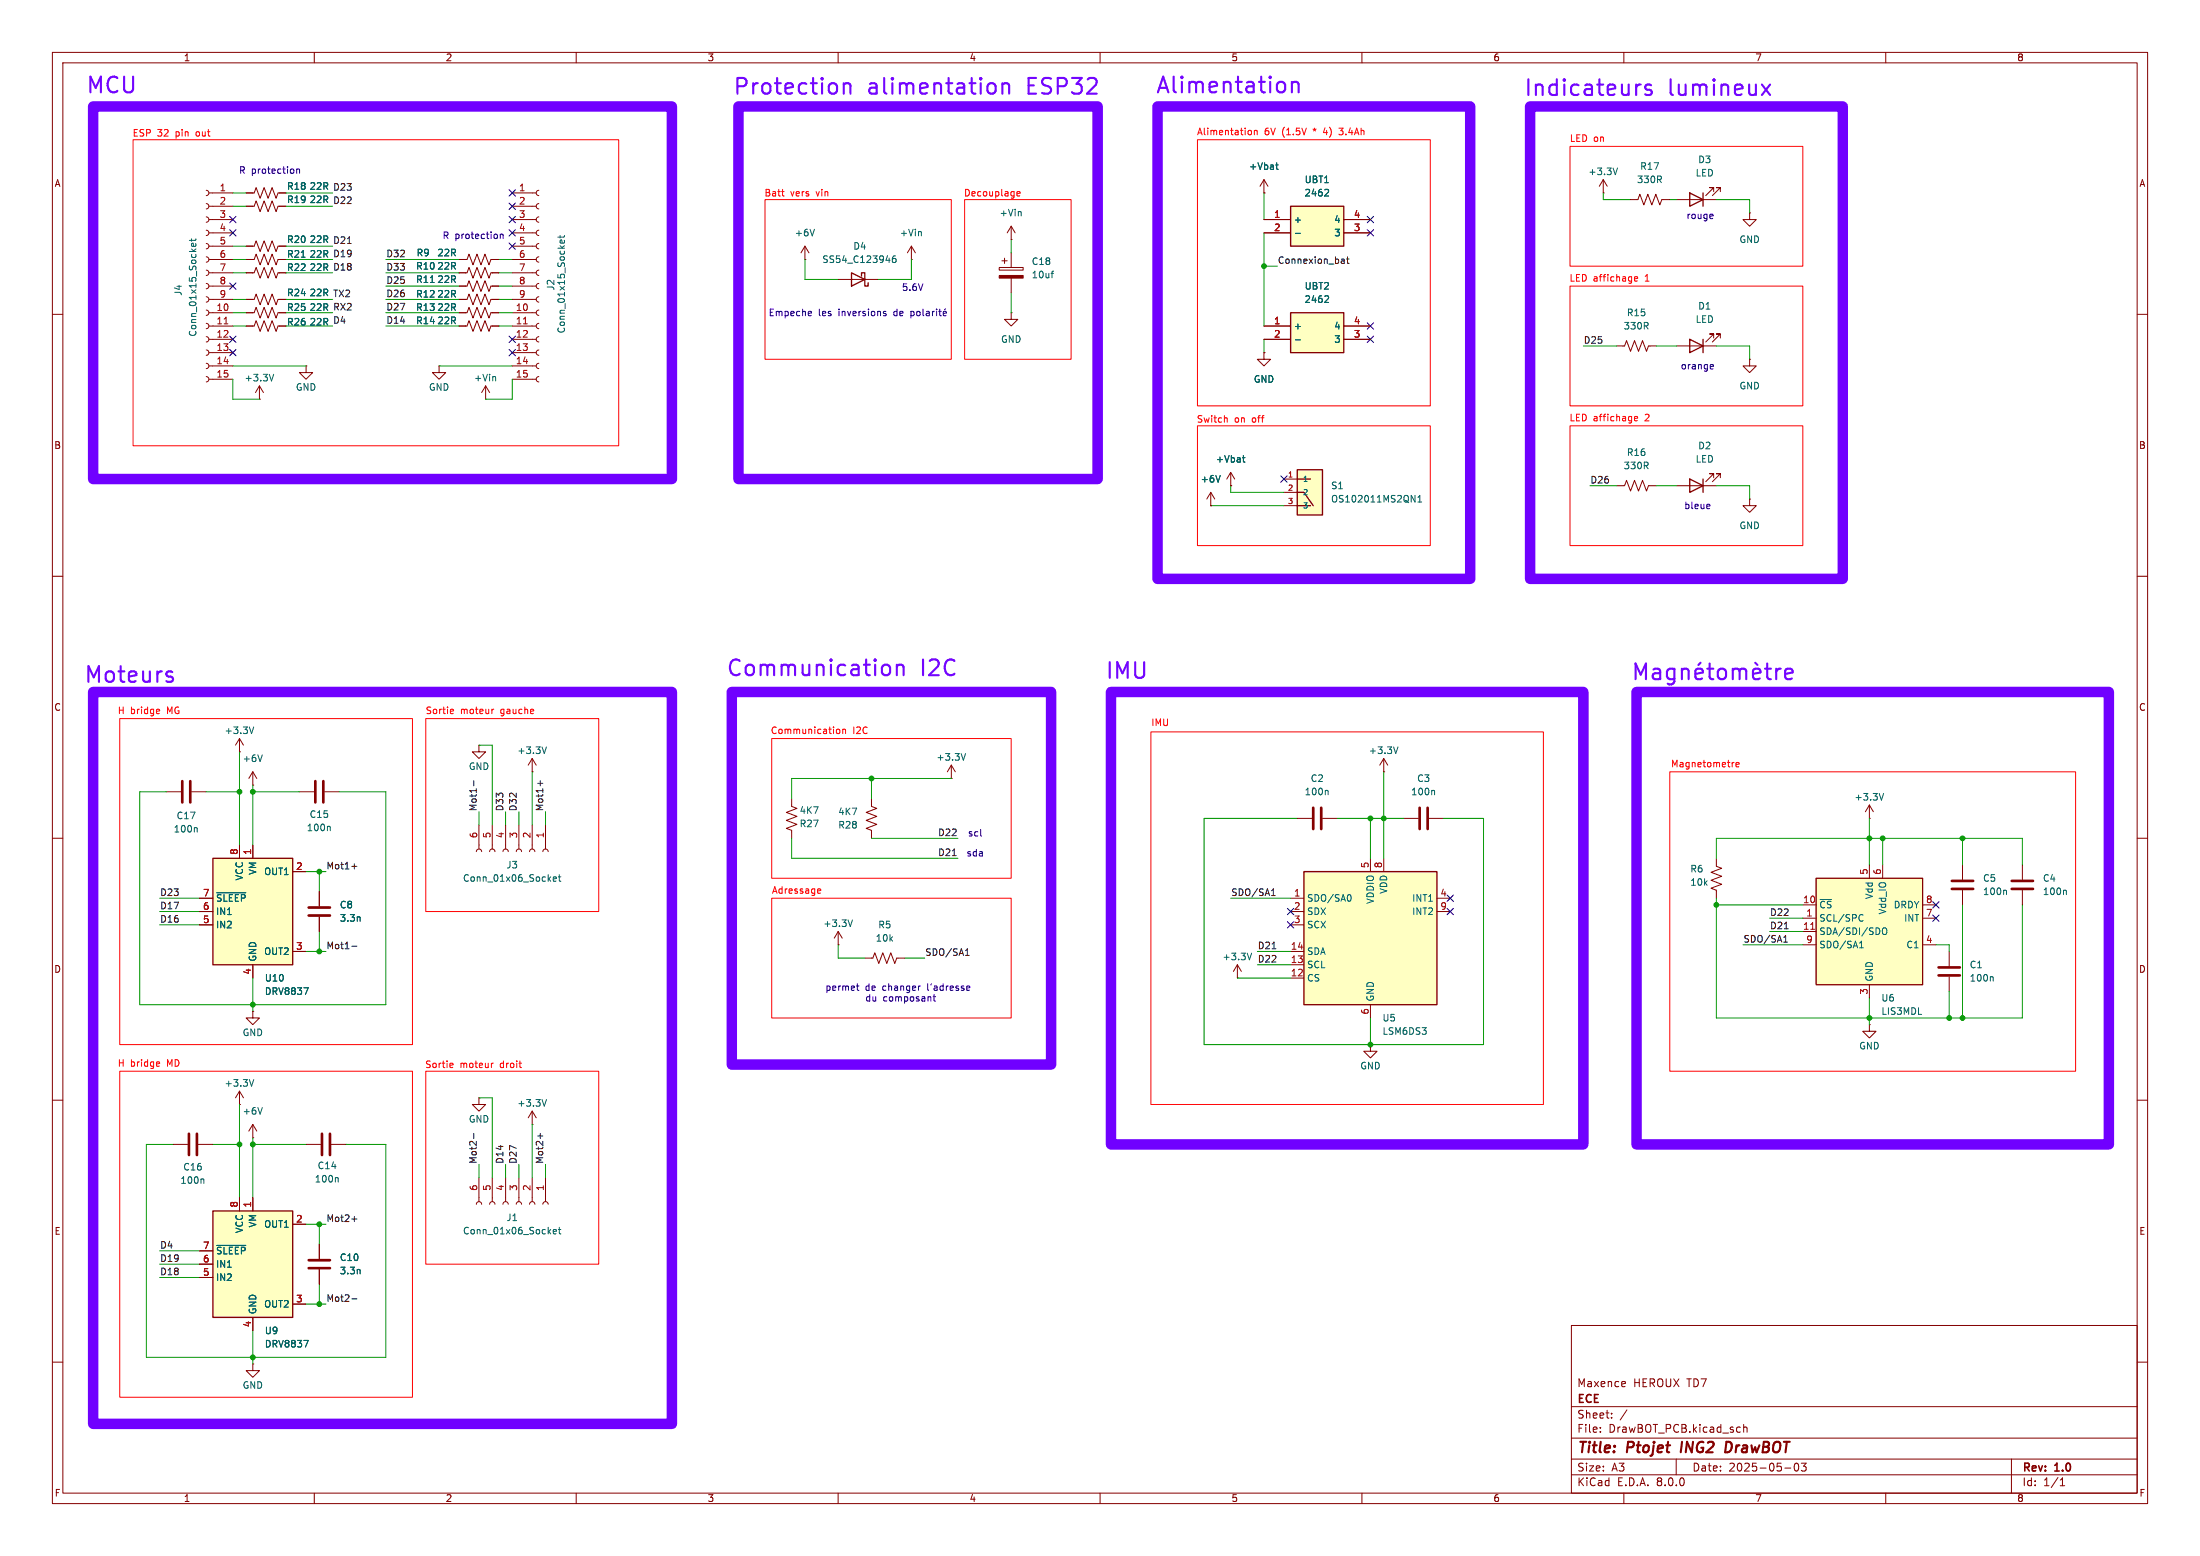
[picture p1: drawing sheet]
<svg xmlns="http://www.w3.org/2000/svg" width="420mm" height="297mm" viewBox="0 0 420 297" stroke-linecap="round" stroke-linejoin="round" font-family="sans-serif">
<g fill="none" stroke="#840000" stroke-width=".19">
<path d="M10 10h400v277h-400zM12 12h396v273h-396zM60 10v2M110 10v2M160 10v2M210 10v2M260 10v2M310 10v2M360 10v2M10 60h2M87.6 52.1h1.6l.3-1 .8 2 .8-2 .7 2 .8-2 .7 2 .4-1h1.5M334 40.6v1.3h1.3l-1.3 1.3-1.3-1.3h1.3"/>
<path d="M334 40.6h.1M408 60h2M308.6 66h1.5l.4-1 .8 2.1 .7-2.1 .8 2.1 .8-2.1 .7 2.1 .4-1.1h1.5M320 92.7h7.7M327.2 91.2v-.8h-.8h.8l-1.6 1.5M328.4 91.2v-.8h-.7h.7l-1.5 1.5M334 95.3v1.2h1.3l-1.3 1.3-1.3-1.3h1.3M334 95.3h.1M10 110h2M408 110h2M10 160h2M31.7 151.1h2.8"/>
<path d="M36.6 151.1h2.8M101.6 147.3h.1M101.6 144.8l.8 1.3M101.6 144.8v2.5M101.6 144.8l-.8 1.3M151.1 152.4v1.5l1 .4-2 .8 2 .7-2 .8 2 .8-2 .7 1 .4v1.5M166.4 152.4v1.5l1 .4-2 .8 2 .7-2 .8 2 .8-2 .7 1 .4v1.5M247.6 156.2h2.8M252.5 156.2h2.8M268 156.2h2.8M272.8 156.2h2.8M408 160h2"/>
<path d="M261.6 199.4v1.3h1.3l-1.3 1.2-1.3-1.2h1.3M261.6 199.4h.1M10 210h2M408 210h2M10 260h2M300 253h108v32h-108zM408 260h2M300 278.5h108M300 274.5h108M300 268.5h108M305.5 273.2v.2M305.5 272.5v.1"/>
<path d="M307.7 270.5v.2M307.7 269.8v.1M310.1 263.7l.2 .3-.7 .2M310.2 264.6l-.1 .1M310.6 269.1l-1.3 1.9M320 278.5v3M332.1 272.4l.1 .1M332.2 273.3l-.1 .1M332.9 271.9v1.5M332.9 272.5l.2-.1 .3 .1 .1 .9M342.7 279.4l.2-.1a.8 .8 0 0 1 .5 .7 .8 .8 0 0 1-.5 .8 1 1 0 0 1-.2-1.4zM343.9 279.3h.9l-.5 .6 .4 .1v.6l-.2 .2-.6-.2"/>
<path d="M384 278.5v6.5M60 285v2M110 285v2M160 285v2M210 285v2M260 285v2M300 281.5h108M310 285v2M340.7 280.2h1.2M360 285v2M393.3 283.6h.9M393.3 282.5l.4-.4v1.5"/>
</g>
<path d="M321.1 275.2l-.2 2M330.3 275.3l-.7-.1-.3 2h.5l.5-.3" fill="none" stroke="#840000" stroke-width=".4"/>
<path d="M34.8 149.1v4.1M36.3 149.1v4.1M250.7 154.2v4M252.2 154.2v4M271 154.2v4M272.5 154.2v4" fill="none" stroke="#840000" stroke-width=".51"/>
<path d="M37.5 158l.1 .2v.6M104.3 142.6l-.4 1.2M253.4 150.9l.1 .1v.7M273.7 150.9l.2 .1v.7" fill="none" stroke="#006464" stroke-width=".19"/>
<path d="M322.6 91.4l2.5 1.3-2.5 1.3zM325.1 91.4v2.6" fill="none" stroke="#840000" stroke-width=".25"/>
<path d="M248.9 166.4h25.4v25.4h-25.4z" fill="#ffffc2"/>
<path d="M248.9 166.4h25.4v25.4h-25.4z" fill="none" stroke="#840000" stroke-width=".25"/>
<g fill="none" stroke="#840000" stroke-width=".19">
<path d="M87.6 49.5h1.6l.3-1 .8 2 .8-2 .7 2 .8-2 .7 2 .4-1h1.5M57.1 151.1h2.8M62 151.1h2.8M246.4 171.5h2.5M246.4 174h2.5M246.4 176.5h2.5M261.6 163.8v2.6M264.2 163.8v2.6M274.3 171.5h2.6M274.3 174h2.6M246.4 186.7h2.5M246.4 184.2h2.5"/>
<path d="M246.4 181.6h2.5M261.6 191.8v2.5M48.3 260.3v1.3h1.2l-1.2 1.3-1.3-1.3h1.3M48.3 260.3h.1"/>
</g>
<path d="M62.9 157.7l.1 .2v.7M257.6 170.8a.79 .79 0 0 1 0 1.2" fill="none" stroke="#006464" stroke-width=".19"/>
<path d="M60.2 149.1v4.1M61.7 149.1v4.1" fill="none" stroke="#840000" stroke-width=".51"/>
<path d="M40.6 163.8h15.3v20.4h-15.3z" fill="#ffffc2"/>
<path d="M40.6 163.8h15.3v20.4h-15.3z" fill="none" stroke="#840000" stroke-width=".25"/>
<g fill="none" stroke="#840000" stroke-width=".19">
<path d="M264.2 147.3h.1M264.2 144.8l.7 1.3M264.2 144.8v2.5M264.2 144.8l-.8 1.3M38.1 176.5h2.5M38.1 174h2.5M38.1 171.5h2.5M45.7 161.3v2.5M48.3 161.3v2.5M55.9 166.4h2.5M48.3 184.2v2.5M55.9 181.6h2.5"/>
<path d="M236.2 186.7h.1M236.2 184.2l.8 1.2M236.2 184.2v2.5M236.2 184.2l-.7 1.2"/>
</g>
<path d="M266.9 142.6l-.4 1.2M41.4 170.4h5.5M58 188.5h.9l-.6 1.3M238.9 181.9l-.4 1.3" fill="none" stroke="#006464" stroke-width=".19"/>
<path d="M247.6 89.7h4.9v8.6h-4.9z" fill="#ffffc2"/>
<path d="M322.6 36.8l2.5 1.3-2.5 1.3zM325.1 36.8v2.6M247.6 89.7h4.9v8.6h-4.9zM247.6 96.5h2.6M247.6 94h1.3l1.8 2.5M247.6 91.4h2.6" fill="none" stroke="#840000" stroke-width=".25"/>
<g fill="none" stroke="#840000" stroke-width=".19">
<path d="M306.1 36.8h.1M306.1 34.3l.7 1.3M306.1 34.3v2.5M306.1 34.3l-.8 1.3M311.1 38.1h1.6l.4-1 .7 2 .8-2 .7 2 .8-2 .8 2 .3-1h1.6M320 38.1h7.7M327.2 36.6v-.8h-.8h.8l-1.6 1.5M328.4 36.6v-.8h-.7h.7l-1.5 1.5M47 59.7h1.5l.4-1 .8 2 .7-2 .8 2 .7-2 .8 2 .4-1h1.5M47 57.2h1.5l.4-1.1 .8 2.1 .7-2.1 .8 2.1 .7-2.1 .8 2.1 .4-1h1.5M47 52.1h1.5l.4-1 .8 2 .7-2 .8 2 .7-2 .8 2 .4-1h1.5M47 47h1.5l.4-1 .8 2 .7-2 .8 2 .7-2 .8 2 .4-1h1.5"/>
<path d="M47 49.5h1.5l.4-1 .8 2 .7-2 .8 2 .7-2 .8 2 .4-1h1.5M87.6 54.6h1.6l.3-1 .8 2 .8-2 .7 2 .8-2 .7 2 .4-1h1.5M47 62.2h1.5l.4-1 .8 2 .7-2 .8 2 .7-2 .8 2 .4-1h1.5M49.5 76.2h.1M49.5 73.7l.8 1.2M49.5 73.7v2.5M49.5 73.7l-.7 1.2M58.4 69.9v1.2h1.3l-1.3 1.3-1.3-1.3h1.3M58.4 69.9h.1M245.1 91.4h2.5M245.1 94h2.5M245.1 96.5h2.5"/>
<path d="M181.6 148.6h.1M181.6 146.1l.8 1.2M181.6 146.1v2.5M181.6 146.1l-.8 1.2M160 177.8l.8 1.3M160 177.8v2.5M160 177.8l-.7 1.3M160 180.3h.1M165.1 182.9h1.5l.4-1 .8 2 .7-2 .8 2 .8-2 .7 2 .4-1h1.5"/>
</g>
<path d="M308.8 32.1l-.4 1.2M57.5 49.1h.7M82.2 53.9h.7M52.3 71.4l-.5 1.3M269.4 94.6l.7 1.2v-1.2M270.7 95.8h.7M270.7 94.9l.3-.3v1.2M184.3 143.8l-.4 1.3M162.7 175.6l-.4 1.3" fill="none" stroke="#006464" stroke-width=".19"/>
<path d="M246.4 59.7h10.1v7.6h-10.1z" fill="#ffffc2"/>
<path d="M246.4 59.7h10.1v7.6h-10.1z" fill="none" stroke="#840000" stroke-width=".25"/>
<g fill="none" stroke="#840000" stroke-width=".19">
<path d="M39.4 38.9l.3 .1 .2 .4-.2 .3-.3 .2M39.4 36.3l.3 .2 .2 .3-.2 .4-.3 .1M39.9 39.4h4.5M39.9 36.8h4.5M47 39.4h1.5l.4-1 .8 2 .7-2 .8 2 .7-2 .8 2 .4-1h1.5M47 36.8h1.5l.4-1 .8 2 .7-2 .8 2 .7-2 .8 2 .4-1h1.5M97.8 39.4h4.6M97.8 36.8h4.6M102.9 38.9l-.4 .1-.1 .4 .1 .3 .4 .2M102.9 36.3l-.4 .2-.1 .3 .1 .4 .4 .1M39.4 59.2l.3 .1 .2 .4-.2 .3-.3 .2M39.4 56.6l.3 .2 .2 .4-.2 .3-.3 .2"/>
<path d="M39.4 54.1l.3 .2 .2 .3-.2 .4-.3 .1M39.4 51.6l.3 .1 .2 .4-.2 .3-.3 .2M39.4 49l.3 .2 .2 .3-.2 .4-.3 .1M39.4 46.5l.3 .1 .2 .4-.2 .3-.3 .2M39.4 43.9l.3 .2 .2 .4-.2 .3-.3 .2M39.4 41.4l.3 .2 .2 .3-.2 .4-.3 .1M39.9 59.7h4.5M39.9 57.2h4.5M39.9 54.6h4.5M39.9 52.1h4.5M39.9 49.5h4.5M39.9 47h4.5"/>
<path d="M39.9 44.5h4.5M39.9 41.9h4.5M87.6 59.7h1.6l.3-1 .8 2 .8-2 .7 2 .8-2 .7 2 .4-1h1.5M87.6 57.2h1.6l.3-1.1 .8 2.1 .8-2.1 .7 2.1 .8-2.1 .7 2.1 .4-1h1.5M97.8 59.7h4.6M97.8 57.2h4.6M97.8 54.6h4.6M97.8 52.1h4.6M97.8 49.5h4.6M97.8 47h4.6M97.8 44.5h4.6M97.8 41.9h4.6"/>
<path d="M102.9 59.2l-.4 .1-.1 .4 .1 .3 .4 .2M102.9 56.6l-.4 .2-.1 .4 .1 .3 .4 .2M102.9 54.1l-.4 .2-.1 .3 .1 .4 .4 .1M102.9 51.6l-.4 .1-.1 .4 .1 .3 .4 .2M102.9 49l-.4 .2-.1 .3 .1 .4 .4 .1M102.9 46.5l-.4 .1-.1 .4 .1 .3 .4 .2M102.9 43.9l-.4 .2-.1 .4 .1 .3 .4 .2M102.9 41.4l-.4 .2-.1 .3 .1 .4 .4 .1M190.8 51.1h4.5v.5h-4.5zM191.3 49.8h1M191.8 49.3v1M193 59.7v1.3h1.3l-1.3 1.2-1.2-1.2h1.2"/>
<path d="M193 59.7h.1M193 48.3v2.8M193 53.1v2.8M39.4 71.9l.3 .1 .2 .4-.2 .3-.3 .2M39.4 69.3l.3 .2 .2 .4-.2 .3-.3 .2M39.4 66.8l.3 .2 .2 .3-.2 .4-.3 .1M39.4 64.3l.3 .1 .2 .4-.2 .3-.3 .2M39.4 61.7l.3 .2 .2 .3-.2 .4-.3 .1M39.9 62.2h4.5M39.9 64.8h4.5M39.9 72.4h4.5M39.9 69.9h4.5"/>
<path d="M39.9 67.3h4.5M83.8 69.9v1.2h1.3l-1.3 1.3-1.3-1.3h1.3M83.8 69.9h.1M87.6 62.2h1.6l.3-1 .8 2 .8-2 .7 2 .8-2 .7 2 .4-1h1.5M92.7 76.2h.1M92.7 73.7l-.8 1.2M92.7 73.7v2.5M92.7 73.7l.8 1.2M97.8 62.2h4.6M97.8 64.8h4.6M97.8 72.4h4.6M97.8 69.9h4.6"/>
<path d="M97.8 67.3h4.6M102.9 71.9l-.4 .1-.1 .4 .1 .3 .4 .2M102.9 69.3l-.4 .2-.1 .4 .1 .3 .4 .2M102.9 66.8l-.4 .2-.1 .3 .1 .4 .4 .1M102.9 64.3l-.4 .1-.1 .4 .1 .3 .4 .2M102.9 61.7l-.4 .2-.1 .3 .1 .4 .4 .1M241.3 67.3v1.3h1.3l-1.3 1.3-1.3-1.3h1.3M241.3 67.3h.1M241.3 62.2h5.1M241.3 64.8h5.1M256.5 62.2h5.1M256.5 64.8h5.1"/>
<path d="M231.1 96.5h.1M231.1 94l-.7 1.3M231.1 94v2.5M231.1 94l.8 1.3M33 218.4h2.8M37.8 218.4h2.8M45.7 210.8h.1M45.7 208.3l.8 1.3M45.7 208.3v2.5M45.7 208.3l-.7 1.3M48.3 217.2h.1M48.3 214.6l-.8 1.3"/>
<path d="M48.3 214.6v2.6M48.3 214.6l.7 1.3M58.4 218.4h2.8M63.2 218.4h2.8M61 237.5v2.8M61 242.3v2.8"/>
</g>
<g fill="none" stroke="#006464" stroke-width=".19">
<path d="M36.6 45.6v.5M37.3 46.5l.1 .4-.2 .1h-.6v-.5l.3-.1 .1 .6M37.4 45.6l-.2 .3h-1.1M106.9 45v.4M107.7 45.9l.1 .3-.2 .2-.6-.1v-.4l.2-.1 .1 .6M107.8 45l-.2 .3h-1.1M200.7 52.2h.4M201.1 51.8h-.2M253.4 56.5l.2 .2v.3l-.7 .7h.7M94.4 71.9l.2 .2v.6M247.3 64.9h1M233 90.7l-.5 1.3"/>
<path d="M48.4 206.1l-.4 1.2M50.1 211.4l-.4 1.3M38.7 225l.2 .2v.7M64.4 224.8l.2 .2v.6M68.7 242.4l.1 .7"/>
</g>
<path d="M42.8 61.8h.7M99.9 61.8h.8" fill="none" stroke="#a90000" stroke-width=".19"/>
<path d="M36.1 216.4v4.1M37.6 216.4v4.1M61.5 216.4v4.1M63 216.4v4.1M58.9 242.1h4.1M58.9 240.5h4.1" fill="none" stroke="#840000" stroke-width=".51"/>
<path d="M190.8 52.6h4.5v.5h-4.5z" fill="#840000" stroke="#840000" stroke-width=".19"/>
<path d="M40.6 231.1h15.3v20.4h-15.3z" fill="#ffffc2"/>
<path d="M40.6 231.1h15.3v20.4h-15.3z" fill="none" stroke="#840000" stroke-width=".25"/>
<path d="M38.1 238.8h2.5M45.7 228.6v2.5M48.3 228.6v2.5M55.9 233.7h2.5M38.1 243.8h2.5M38.1 241.3h2.5M48.3 251.5v2.5M55.9 248.9h2.5" fill="none" stroke="#840000" stroke-width=".19"/>
<path d="M41.4 237.7h5.5M58 255.8h.9l-.6 1.3" fill="none" stroke="#006464" stroke-width=".19"/>
<path d="M246.4 39.4h10.1v7.6h-10.1z" fill="#ffffc2"/>
<path d="M246.4 39.4h10.1v7.6h-10.1z" fill="none" stroke="#840000" stroke-width=".25"/>
<g fill="none" stroke="#840000" stroke-width=".19">
<path d="M193 45.7h.1M193 43.2l-.7 1.3M193 43.2v2.5M193 43.2l.8 1.3M241.3 41.9h5.1M241.3 44.5h5.1M256.5 41.9h5.1M256.5 44.5h5.1M45.7 143.5h.1M45.7 141l.8 1.2M45.7 141v2.5M45.7 141l-.7 1.2"/>
<path d="M91.4 157.5v4.6M94 157.5v4.6M96.5 157.5v4.6M99.1 157.5v4.6M101.6 157.5v4.6M104.1 157.5v4.6M356.9 156.2h.1M356.9 153.7l-.8 1.2M356.9 153.7v2.5M356.9 153.7l.7 1.2M90.9 162.6l.2-.4 .3-.1 .4 .1 .1 .4M93.5 162.6l.1-.4 .4-.1 .3 .1 .2 .4"/>
<path d="M96 162.6l.2-.4 .3-.1 .4 .1 .1 .4M98.6 162.6l.1-.4 .4-.1 .3 .1 .2 .4M101.1 162.6l.1-.4 .4-.1 .4 .1 .1 .4M103.6 162.6l.2-.4 .3-.1 .4 .1 .1 .4M327.7 163.8v1.6l1 .3-2.1 .8 2.1 .8-2.1 .7 2.1 .8-2.1 .7 1.1 .4v1.6M374.6 165.1v2.8M374.6 169.9v2.8M386.1 165.1v2.8M386.1 169.9v2.8M48.3 193v1.3h1.2l-1.2 1.3-1.3-1.3h1.3M48.3 193h.1M372.1 181.6v2.8"/>
<path d="M372.1 186.4v2.8M91.4 209.6v1.2h1.3l-1.3 1.3-1.2-1.3h1.2M91.4 209.6h.1"/>
</g>
<path d="M253.4 36.1l.2 .3v.3l-.7 .7h.7M194.8 40.4l.1 .2v.6M247.3 44.5h1M48.4 138.8l-.4 1.2M359.6 151.5l-.4 1.2M105.6 167.8l.6-.1v-.3h-.4l-.2 .2 .1 .6h.5M106.6 167.4h.5M106.8 166.9v1.1l.3 .2M382.9 169.9l.1 .2v.7M394.3 169.9l.2 .2v.7M380.3 186.4l.2 .2v.7" fill="none" stroke="#006464" stroke-width=".19"/>
<path d="M372.6 169.7h4.1M372.6 168.1h4.1M384 169.7h4.1M384 168.1h4.1M370.1 186.2h4M370.1 184.7h4" fill="none" stroke="#840000" stroke-width=".51"/>
<path d="M346.7 167.6h20.3v20.4h-20.3z" fill="#ffffc2"/>
<path d="M162.6 52.1l2.5 1.2-2.5 1.3zM164.5 52.7v-.6h.6v2.5h.6v-.6M322.6 64.8l2.5 1.2-2.5 1.3zM325.1 64.8v2.5M346.7 167.6h20.3v20.4h-20.3z" fill="none" stroke="#840000" stroke-width=".25"/>
<g fill="none" stroke="#840000" stroke-width=".19">
<path d="M47 36.8h1.3M47 39.4h1.3M53.3 36.8h1.3M53.3 39.4h1.3M241.3 36.8h.1M241.3 34.3l-.8 1.3M241.3 34.3v2.5M241.3 34.3l.8 1.3M47 49.5h1.3M47 52.1h1.3M47 57.2h1.3M47 59.7h1.3"/>
<path d="M47 47h1.3M53.3 49.5h1.3M53.3 52.1h1.3M53.3 57.2h1.3M53.3 59.7h1.3M53.3 47h1.3M87.6 54.6h1.3M87.6 49.5h1.3M87.6 52.1h1.3M87.6 57.2h1.3M87.6 59.7h1.3M94 54.6h1.2"/>
<path d="M94 49.5h1.2M94 52.1h1.2M94 57.2h1.2M94 59.7h1.2M153.7 49.5h.1M153.7 47l-.8 1.3M153.7 47v2.5M153.7 47l.7 1.3M160 53.3h7.6M174 49.5h.1M174 47l-.8 1.3M174 47v2.5"/>
<path d="M174 47l.8 1.3M241.3 41.9h5.1M241.3 44.5h5.1M256.5 41.9h5.1M256.5 44.5h5.1M47 62.2h1.3M53.3 62.2h1.3M87.6 62.2h1.3M94 62.2h1.2M241.3 67.3h.1M241.3 62.2h5.1M241.3 64.8h5.1"/>
<path d="M256.5 62.2h5.1M256.5 64.8h5.1M320 66h7.7M327.2 64.5v-.7h-.8h.8l-1.6 1.5M328.4 64.5v-.7h-.7h.7l-1.5 1.5M334 68.6v1.3h1.3l-1.3 1.2-1.3-1.2h1.3M334 68.6h.1M231.1 96.5h.1M234.9 92.7h.1M234.9 90.2l-.7 1.2M234.9 90.2v2.5M234.9 90.2l.8 1.2"/>
<path d="M308.6 92.7h1.5l.4-1 .8 2 .7-2 .8 2 .8-2 .7 2 .4-1h1.5M48.3 149.9h.1M48.3 147.3l-.8 1.3M48.3 147.3v2.6M48.3 147.3l.7 1.3M91.4 142.2v1.3h1.3l-1.3 1.3-1.2-1.3h1.2M91.4 142.2h.1M38.1 176.5h2.5M38.1 174h2.5M38.1 171.5h2.5M45.7 161.3v2.5M48.3 161.3v2.5"/>
<path d="M55.9 166.4h2.5M61 170.2v2.8M61 175v2.8M344.2 175.3h2.5M344.2 172.7h2.5M344.2 177.8h2.5M356.9 165.1v2.5M359.4 165.1v2.5M367 175.3h2.6M367 172.7h2.6M48.3 184.2v2.5M55.9 181.6h2.5"/>
<path d="M344.2 180.3h2.5M356.9 195.6v1.3h1.2l-1.2 1.2-1.3-1.2h1.3M356.9 195.6h.1M356.9 188v2.5M367 180.3h2.6M101.6 214.6h.1M101.6 212.1v2.5M101.6 212.1l.8 1.3M101.6 212.1l-.8 1.3M38.1 238.8h2.5M45.7 228.6v2.5M48.3 228.6v2.5"/>
<path d="M55.9 233.7h2.5M61 237.5v2.8M90.9 229.9l.2-.4 .3-.1 .4 .1 .1 .4M91.4 224.8v4.6M93.5 229.9l.1-.4 .4-.1 .3 .1 .2 .4M94 224.8v4.6M96 229.9l.2-.4 .3-.1 .4 .1 .1 .4M96.5 224.8v4.6M98.6 229.9l.1-.4 .4-.1 .3 .1 .2 .4M99.1 224.8v4.6M101.1 229.9l.1-.4 .4-.1 .4 .1 .1 .4M101.6 224.8v4.6"/>
<path d="M103.6 229.9l.2-.4 .3-.1 .4 .1 .1 .4M104.1 224.8v4.6M38.1 243.8h2.5M38.1 241.3h2.5M48.3 251.5v2.5M55.9 248.9h2.5M61 242.3v2.8"/>
</g>
<g fill="none" stroke="#006464" stroke-width=".19">
<path d="M243.5 31.5h.5M243.7 31.1v1l.3 .2M253.4 36.1l.2 .3v.3l-.7 .7h.7M57.5 49.1h.7M82.2 53.9h.7M155.5 43.8l-.4 1.2M169.1 49.7h.8M171 48.8l-.4 .1a.85 .85 0 0 0 0 1.2l.4-.1 .1-.4-.3-.3-.3 .1-.2 .2M175.7 44.2l.2 .2v.6M247.3 44.5h1M253.4 56.5l.2 .2v.3l-.7 .7h.7M247.3 64.9h1"/>
<path d="M233 90.7l-.5 1.3M237.2 87.4h.5M237.4 86.9v1.1l.3 .2M50.1 144.1l-.4 1.3M41.4 170.4h5.5M68.7 175.1l.1 .7M355.1 180l.3-.4v1.3M355.3 174.6l.4 .1M355.7 175.7l-.4 .1M359.4 177.3l.3-.2a.43 .43 0 0 1 .5 .4v.5a.42 .42 0 0 1-.4 .4 .42 .42 0 0 1-.4-.4zM58 188.5h.9l-.6 1.3M355 180.9h.7"/>
<path d="M104.3 209.9l-.4 1.2M41.4 237.7h5.5M105.6 235.1l.6-.1v-.3h-.4l-.2 .2 .1 .6h.5M106.6 234.7h.5M106.8 234.3v1l.3 .2M58 255.8h.9l-.6 1.3M68.7 242.4l.1 .7"/>
</g>
<path d="M345.7 177.4h.7" fill="none" stroke="#a90000" stroke-width=".19"/>
<path d="M58.9 174.8h4.1M58.9 173.2h4.1" fill="none" stroke="#840000" stroke-width=".51"/>
<g fill="none" stroke="#0f0f0f" stroke-width=".19">
<path d="M66.3 46.5h.7M256.2 49.4l.4 .1v.8M256.6 50.2l-.4 .1M256.6 49.7l-.4 .1M257.1 49.4h.4M257.2 49v1.1l.3 .2M90.4 149v1M103.1 149v1M67.2 165.4h.9M181.8 163.3h.7M242.7 170.9h.8M242.9 170l.2-.3v1.2"/>
<path d="M340.5 179.8h.7M340.6 177.3h.8M340.6 178.9l.3-.3v1.2M67.2 180.6h.9M184.3 182.4h.7M184.4 181.4l.3-.3v1.3M242.9 181.1h.7M90.4 216.3v1M103.1 216.3v1M67.2 232.7h.9M67.2 247.9h.9"/>
</g>
<g fill="none" stroke="#0000c2" stroke-width=".19">
<path d="M56.6 32.2v.9M56.6 32.4l.2-.2 .3 .1 .1 .8M95.5 44.7v.8M95.5 44.8l.2-.1 .3 .1v.7M154.5 59.4l.3 .1 .1 .2-.6 .2M168.6 59.7l.6 .3-.2 .3-.4-.1M169.1 59.5l-.3-.1-.2 .2M173.9 59.5l.4-.1 .2 .3-.1 .5h-.5M173.9 59.4v1.3M175 59.5l.2-.1 .4 .1 .1 .5-.2 .2-.3 .1-.2-.1zM176.2 59v1.1l.2 .2M176.9 59.5h.4l.1 .8"/>
<path d="M177.4 59.7l-.4 .1-.2 .2 .2 .3 .4-.1M178 59.4v.9M178.4 59.4l-.4 .3M178.8 59v.1M178.8 59.4v.9M179.2 59.4h.5M179.4 59v1.1l.3 .2M180.1 59.9l.6-.2-.1-.2-.4-.1-.1 .2v.6h.5M180.5 58.9l-.2 .2M326.8 40.9l.2 .3-.6 .1M327 41.7h-.2M154.8 60.2l-.3 .1"/>
<path d="M326.7 69.6h.3l.1 .3-.6 .1M327 70.4h-.3M326.3 96.3l.1 .3-.6 .1M326.4 97l-.1 .1M187.3 159.5l.1 .1M163.5 188.2h.5M163.7 187.8v1.1l.3 .1M175.7 188.2l-.2 .1M178.1 190.2h.5M178.3 189.8v1.1l.3 .2M184.7 188.2l.4 .1v.2l-.6 .1M185.1 189h-.4"/>
</g>
<g fill="none" stroke="#7305ff" stroke-width=".4">
<path d="M161.5 15.9h.4l.3 .1 .2 .3v1.6M191.4 16.2a.74 .74 0 0 1 1.2 .1v1.6M246.8 15.8l.3-.2 .7 .2 .1 .3v1.5M314.2 17l1 .3 .1 .3-.1 .4-.9 .1M314.2 16.3l.3-.2 .7 .2M171.2 127.2a.75 .75 0 0 1 1.3 .1v1.6M312.2 129.6v-3l1 2.2 1-2.2v3M315.7 127.8l.2-.2 .9 .2 .1 .3v1.5M316.9 128.4l-.2 .1h-.8a.59 .59 0 0 0-.4 .6 .59 .59 0 0 0 .4 .5h.8l.2-.1M319.7 127.8l-.9-.2-.3 .2-.3 .4v.9l.3 .4 .3 .1 .9-.1M319.7 127.6v2.5a.81 .81 0 0 1-1.3 .4M321.1 127.9a.74 .74 0 0 1 1.3 .2v1.5"/>
<path d="M321.1 127.6v2M323.7 128.6l1.4-.2-.2-.6-.8-.2-.3 .2-.1 .3v1.1l.1 .3 .3 .1 .8-.1M324.7 126.5l-.5 .4M325.9 127.6h1.2M326.4 126.6v2.6l.1 .3 .6 .1M328.2 127.8a.81 .81 0 0 1 1.3 .4v.9a.81 .81 0 0 1-.8 .6 .81 .81 0 0 1-.8-.6v-.9zM330.8 127.9a.74 .74 0 0 1 1.3 .2M330.8 127.6v2M332.1 128.1l.1-.3 .3-.2 .7 .2 .2 .3v1.5M332.1 128.1v1.5M334.7 128.6l1.4-.2-.2-.6-.8-.2-.3 .2-.1 .3v1.1l.1 .3 .3 .1 .8-.1M335.1 126.5l.4 .4"/>
<path d="M336.9 127.6h1.2M337.4 126.6v2.6l.1 .3 .6 .1M339.1 127.6v2M339.9 127.6a.77 .77 0 0 0-.8 .6M340.8 128.6l1.4-.2-.1-.6-.9-.2-.3 .2-.1 .3v1.1l.1 .3 .3 .1 .9-.1"/>
</g>
<g fill="none" stroke="#ff0204" stroke-width=".19">
<path d="M25.4 26.7h92.7v58.4h-92.7zM146 38.1h35.6v30.5h-35.6zM149.2 36.6h.5M149.5 37.4h.2M184.1 38.1h20.4v30.5h-20.4zM194.1 37l.6-.1v-.3h-.4l-.2 .1 .1 .7h.5M228.6 26.7h44.4v50.8h-44.4zM238.5 24.9h.3l.1 .2v.5l-.4 .1M239.5 25l.1-.1h.3l.1 .8M239.5 24.9v.8M255.6 24.5h.8M255.6 25.6l.2 .1"/>
<path d="M299.7 27.9h44.5v22.9h-44.5zM299.7 54.6h44.5v22.9h-44.5zM312 53.2l.6-.1v-.2l-.4-.1-.2 .2 .1 .6h.5M233.9 79.7l.4 .2v.7M312 79.9l.6-.1v-.3h-.4l-.2 .2 .1 .6h.5M228.6 81.3h44.4v22.8h-44.4zM299.7 81.3h44.5v22.8h-44.5zM22.9 137.2h55.8v62.2h-55.8zM30.3 135.4l.2 .3-.6 .1M30.4 136.2h-.1M81.3 137.2h33v36.8h-33zM86.2 135.4h.3l.1 .3-.6 .1"/>
<path d="M86.5 136.2h-.3M94.3 135.4l-.3 .1M159.8 139.2h.3l.2 .2v.5l-.2 .1h-.3M160.9 139.3l.2-.1h.3v.8M160.9 139.2v.8M219.7 139.7h74.9v71.1h-74.9zM147.3 141h45.7v26.6h-45.7zM318.8 147.3h77.4v57.2h-77.4zM331 145.5l-.2 .1M331.4 146l.6-.2-.1-.2-.3-.1-.2 .2 .1 .6h.4M147.3 171.5h45.7v22.8h-45.7zM156.3 169.7h.3l.1 .3-.6 .1"/>
<path d="M156.6 170.4l-.3 .1M22.9 204.5h55.8v62.2h-55.8zM30.3 202.7l.2 .3-.6 .1M30.4 203.5h-.1M81.3 204.5h33v36.8h-33zM86.1 202.9l.3 .1 .1 .2-.6 .2M86.4 203.7l-.3 .1M94.2 202.9l-.3 .2"/>
</g>
<path d="M17.8 20.3h110.5v71.1h-110.5zM141 20.3h68.5v71.1h-68.5zM221 20.3h59.7v90.2h-59.7zM292.1 20.3h59.7v90.2h-59.7zM17.8 132.1h110.5v139.7h-110.5zM139.7 132.1h61v71.1h-61zM212.1 132.1h90.2v86.3h-90.2zM312.4 132.1h90.2v86.3h-90.2z" fill="none" stroke="#7000ff" stroke-width="2"/>
<g fill="none" stroke="#009600" stroke-width=".19">
<path d="M44.4 39.4h2.6M44.4 36.8h2.6M54.6 39.4h8.9M54.6 36.8h8.9M241.3 36.8v5.1M306.1 36.8v1.3h5M318.8 38.1h1.2M327.7 38.1h6.3v2.5M44.4 52.1h2.6M44.4 49.5h2.6M44.4 59.7h2.6M44.4 57.2h2.6"/>
<path d="M44.4 47h2.6M54.6 52.1h8.9M54.6 49.5h8.9M54.6 59.7h8.9M54.6 57.2h8.9M54.6 47h8.9M73.7 52.1h13.9M73.7 49.5h13.9M73.7 59.7h13.9M73.7 54.6h13.9M73.7 57.2h13.9M95.2 52.1h2.6"/>
<path d="M95.2 49.5h2.6M95.2 59.7h2.6M95.2 54.6h2.6M95.2 57.2h2.6M153.7 49.5v3.8h6.3M174 49.5v3.8h-6.4M193 45.7v2.6M193 55.9v3.8M241.3 44.5v17.7M241.3 50.8h2.5M44.4 72.4v3.8h5.1M44.4 69.9h14"/>
<path d="M44.4 62.2h2.6M54.6 62.2h8.9M73.7 62.2h13.9M83.8 69.9h14M95.2 62.2h2.6M97.8 72.4v3.8h-5.1M241.3 64.8v2.5M302.3 66h6.3M316.2 66h3.8M327.7 66h6.3v2.6M231.1 96.5h14M234.9 92.7v1.3h10.2"/>
<path d="M303.5 92.7h5.1M316.2 92.7h3.8M327.7 92.7h6.3v2.6M31.7 151.1h-5v40.7h47v-40.7h-8.9M39.4 151.1h6.3M45.7 143.5v17.8M48.3 149.9v11.4M48.3 151.1h8.8M91.4 154.9v2.6M91.4 142.2h2.6v15.3M96.5 154.9v2.6M99.1 154.9v2.6"/>
<path d="M101.6 147.3v10.2M104.1 154.9v2.6M166.4 148.6v3.8M181.6 148.6h-30.5v3.8M247.6 156.2h-17.7v43.2h53.3v-43.2h-7.6M255.3 156.2h12.7M261.6 156.2v7.6M264.2 147.3v16.5M356.9 156.2v8.9M30.5 176.5h7.6M30.5 174h7.6M30.5 171.5h7.6"/>
<path d="M58.4 166.4h3.8M61 166.4v3.8M61 177.8v3.8M151.1 160v3.8h31.8M166.4 160h16.5M234.9 171.5h11.5M327.7 163.8v-3.8h58.4v5.1M327.7 171.5v22.8h58.4v-21.6M327.7 172.7h16.5M337.8 175.3h6.4M337.8 177.8h6.4M359.4 160v5.1"/>
<path d="M374.6 160v5.1M374.6 172.7v21.6M48.3 186.7v6.3M58.4 181.6h3.8M160 180.3v2.6h5.1M172.7 182.9h3.8M236.2 186.7h10.2M240 181.6h6.4M240 184.2h6.4M261.6 194.3v5.1M332.7 180.3h11.5M356.9 190.5v5.1"/>
<path d="M369.6 180.3h2.5v1.3M372.1 189.2v5.1M33 218.4h-5.1v40.7h45.8v-40.7h-7.7M40.6 218.4h5.1M45.7 210.8v17.8M48.3 218.4h10.1M48.3 217.2v11.4M91.4 209.6h2.6v15.2M101.6 214.6v10.2M30.5 238.8h7.6M58.4 233.7h3.8M61 233.7v3.8"/>
<path d="M91.4 222.2v2.6M96.5 222.2v2.6M99.1 222.2v2.6M104.1 222.2v2.6M30.5 241.3h7.6M30.5 243.8h7.6M48.3 254v6.3M58.4 248.9h3.8M61 245.1v3.8"/>
</g>
<g fill="none" stroke="#000084" stroke-width=".19">
<path d="M97.2 38.8l1.2 1.2M97.2 36.2l1.2 1.2M98.4 38.8l-1.2 1.2M98.4 36.2l-1.2 1.2M43.8 43.8l1.3 1.3M43.8 41.3l1.3 1.2M43.8 54l1.3 1.2M45.1 43.8l-1.3 1.3M45.1 41.3l-1.3 1.2M45.1 54l-1.3 1.2M97.2 43.8l1.2 1.3M97.2 41.3l1.2 1.2"/>
<path d="M97.2 46.4l1.2 1.2M98.4 43.8l-1.2 1.3M98.4 41.3l-1.2 1.2M98.4 46.4l-1.2 1.2M261 41.3l1.2 1.2M261 43.8l1.2 1.3M262.2 41.3l-1.2 1.2M262.2 43.8l-1.2 1.3M43.8 66.7l1.3 1.2M43.8 64.2l1.3 1.2M45.1 66.7l-1.3 1.2M45.1 64.2l-1.3 1.2"/>
<path d="M97.2 66.7l1.2 1.2M97.2 64.2l1.2 1.2M98.4 66.7l-1.2 1.2M98.4 64.2l-1.2 1.2M261 64.2l1.2 1.2M261 61.6l1.2 1.2M262.2 64.2l-1.2 1.2M262.2 61.6l-1.2 1.2M244.5 90.8l1.2 1.2M245.7 90.8l-1.2 1.2M245.8 175.9l1.2 1.2M245.8 173.4l1.2 1.2"/>
<path d="M247 175.9l-1.2 1.2M247 173.4l-1.2 1.2M276.3 173.4l1.2 1.2M276.3 170.8l1.2 1.3M277.5 173.4l-1.2 1.2M277.5 170.8l-1.2 1.3M369 172.1l1.2 1.2M369 174.7l1.2 1.2M370.2 172.1l-1.2 1.2M370.2 174.7l-1.2 1.2"/>
</g>
<g fill="#009600" stroke="#009600" stroke-width=".19">
<circle cx="166.4" cy="148.6" r=".46"/>
<circle cx="356.9" cy="160" r=".46"/>
<circle cx="374.6" cy="160" r=".46"/>
<circle cx="359.4" cy="160" r=".46"/>
<circle cx="327.7" cy="172.7" r=".46"/>
<circle cx="374.6" cy="194.3" r=".46"/>
<circle cx="372.1" cy="194.3" r=".46"/>
<circle cx="356.9" cy="194.3" r=".46"/>
<circle cx="264.2" cy="156.2" r=".46"/>
<circle cx="261.6" cy="199.4" r=".46"/>
<circle cx="261.6" cy="156.2" r=".46"/>
<circle cx="241.3" cy="50.8" r=".46"/>
<circle cx="45.7" cy="151.1" r=".46"/>
<circle cx="61" cy="166.4" r=".46"/>
<circle cx="61" cy="181.6" r=".46"/>
<circle cx="48.3" cy="151.1" r=".46"/>
<circle cx="61" cy="248.9" r=".46"/>
<circle cx="61" cy="233.7" r=".46"/>
<circle cx="48.3" cy="191.8" r=".46"/>
<circle cx="45.7" cy="218.4" r=".46"/>
<circle cx="48.3" cy="218.4" r=".46"/>
<circle cx="48.3" cy="259.1" r=".46"/>
</g>
<g font-size="4.2" fill="#7305ff">
<text x="16.3" y="18.4">MCU</text>
<text x="139.8" y="18.6">Protection</text>
<text x="165.7" y="18.6">alimentation</text>
<text x="196.5" y="18.6">ESP32</text>
<text x="220.5" y="18.4">Alimentation</text>
<text x="290.8" y="18.9">Indicateurs</text>
<text x="318.5" y="18.9">lumineux</text>
<text x="15.9" y="130.9">Moteurs</text>
<text x="138.5" y="129.6">Communication</text>
<text x="175.8" y="129.6">I2C</text>
<text x="210.8" y="130.1">IMU</text>
</g>
<g font-size="2.8" fill="#840000">
<text x="301" y="277.9">Title:</text>
<text x="310.6" y="277.9">Ptojet</text>
<text x="321.7" y="277.9">ING2</text>
<text x="331" y="277.9">DrawBOT</text>
</g>
<g font-size="2.1" fill="#840000">
<text x="301" y="268.2">ECE</text>
<text x="301" y="265">Maxence</text>
<text x="311.8" y="265">HEROUX TD7</text>
<text x="301" y="273.7">File:</text>
<text x="301" y="271">Sheet:</text>
<text x="307.1" y="273.7">DrawBOT_PCB.kicad_sch</text>
<text x="301" y="281.1">Size:</text>
<text x="307.6" y="281.1">A3</text>
<text x="323" y="281.1">Date:</text>
<text x="330" y="281.1">2025-05-03</text>
<text x="386" y="281.3">Rev:</text>
<text x="392.4" y="281.3">1.0</text>
<text x="301" y="283.9">KiCad</text>
<text x="308.7" y="283.9">E.D.A.</text>
<text x="316.3" y="283.9">8.0.0</text>
<text x="386" y="283.9">Id:</text>
<text x="390.1" y="283.9">1/1</text>
</g>
<g font-size="1.8" fill="#840000">
<text x="35" y="11.9">1</text>
<text x="85" y="11.9">2</text>
<text x="135" y="11.9">3</text>
<text x="185" y="11.9">4</text>
<text x="235" y="11.9">5</text>
<text x="285" y="11.9">6</text>
<text x="335" y="11.9">7</text>
<text x="385" y="11.9">8</text>
<text x="10.3" y="35.9">A</text>
<text x="408.3" y="35.9">A</text>
<text x="10.3" y="85.9">B</text>
<text x="408.2" y="85.9">B</text>
<text x="10.3" y="135.9">C</text>
<text x="408.2" y="135.9">C</text>
<text x="10.3" y="185.9">D</text>
<text x="408.2" y="185.9">D</text>
<text x="10.3" y="235.9">E</text>
<text x="408.3" y="235.9">E</text>
<text x="10.3" y="285.9">F</text>
<text x="35" y="286.9">1</text>
<text x="85" y="286.9">2</text>
<text x="135" y="286.9">3</text>
<text x="185" y="286.9">4</text>
<text x="235" y="286.9">5</text>
<text x="285" y="286.9">6</text>
<text x="335" y="286.9">7</text>
<text x="385" y="286.9">8</text>
<text x="408.3" y="285.9">F</text>
</g>
<g font-size="1.8" fill="#ff0204">
<text x="25.2" y="26.3">ESP</text>
<text x="30" y="26.3">32</text>
<text x="33.6" y="26.3">pin</text>
<text x="37.7" y="26.3">out</text>
<text x="228.4" y="26">Alimentation</text>
<text x="241.4" y="26">6V</text>
<text x="244.8" y="26">(1.5V</text>
<text x="251" y="26">*</text>
<text x="253.1" y="26">4)</text>
<text x="256.3" y="26">3.4Ah</text>
<text x="299.6" y="27.3">LED on</text>
<text x="145.8" y="37.7">Batt</text>
<text x="150.9" y="37.7">vers</text>
<text x="155.9" y="37.7">vin</text>
<text x="183.9" y="37.7">Decouplage</text>
<text x="299.5" y="53.9">LED affichage</text>
<text x="314.1" y="53.9">1</text>
<text x="228.4" y="80.9">Switch</text>
<text x="235.7" y="80.9">on</text>
<text x="239.1" y="80.9">off</text>
<text x="299.5" y="80.6">LED affichage</text>
<text x="314.1" y="80.6">2</text>
<text x="22.4" y="136.5">H bridge</text>
<text x="32" y="136.5">MG</text>
<text x="81.2" y="136.5">Sortie</text>
<text x="87.9" y="136.5">moteur</text>
<text x="95.7" y="136.5">gauche</text>
<text x="147" y="140.3">Communication</text>
<text x="162.8" y="140.3">I2C</text>
<text x="219.7" y="138.8">IMU</text>
<text x="318.9" y="146.7">Magnetometre</text>
<text x="147.3" y="170.8">Adressage</text>
<text x="22.4" y="203.8">H bridge</text>
<text x="32" y="203.8">MD</text>
<text x="81.1" y="204.1">Sortie</text>
<text x="87.8" y="204.1">moteur</text>
<text x="95.6" y="204.1">droit</text>
</g>
<g font-size="1.8" fill="#0000c2">
<text x="45.5" y="33.4">R protection</text>
<text x="84.4" y="45.8">R protection</text>
<text x="321.8" y="42">rouge</text>
<text x="172.1" y="55.7">5.6V</text>
<text x="146.6" y="60.6">Empeche</text>
<text x="156.2" y="60.6">les</text>
<text x="160.2" y="60.6">inversions</text>
<text x="170.9" y="60.6">de</text>
<text x="320.8" y="70.7">orange</text>
<text x="321.4" y="97.4">bleue</text>
<text x="184.7" y="159.9">scl</text>
<text x="184.4" y="163.7">sda</text>
<text x="157.5" y="189.3">permet</text>
<text x="165.1" y="191.4">du</text>
<text x="165.2" y="189.3">de</text>
<text x="168.6" y="191.4">composant</text>
<text x="168.6" y="189.3">changer</text>
<text x="177.3" y="189.3">l'adresse</text>
</g>
<g font-size="1.8" fill="#006464">
<text x="238.4" y="32.6">+Vbat</text>
<text x="249" y="35.2">UBT1</text>
<text x="303.1" y="33.6">+3.3V</text>
<text x="312.4" y="35.2">330R</text>
<text x="313" y="32.6">R17</text>
<text x="323.6" y="33.9">LED</text>
<text x="324.1" y="31.3">D3</text>
<text x="54.7" y="39">R19</text>
<text x="54.7" y="36.4">R18</text>
<text x="59" y="39">22R</text>
<text x="59" y="36.4">22R</text>
<text x="190.7" y="41.5">+Vin</text>
<text x="248.9" y="37.7">2462</text>
<text x="54.7" y="46.6">R20</text>
<text x="59" y="46.6">22R</text>
<text x="151.6" y="45.3">+6V</text>
<text x="162.8" y="47.9">D4</text>
<text x="171.7" y="45.3">+Vin</text>
<text x="246.9" y="42.8">+</text>
<text x="254.6" y="45.3">3</text>
<text x="254.6" y="42.8">4</text>
<text x="332" y="46.6">GND</text>
<text x="54.7" y="51.9">R22</text>
<text x="54.7" y="49.4">R21</text>
<text x="59" y="51.9">22R</text>
<text x="59" y="49.4">22R</text>
<text x="79.3" y="51.7">R10</text>
<text x="79.4" y="49.1">R9</text>
<text x="83.4" y="51.7">22R</text>
<text x="83.4" y="49.1">22R</text>
<text x="156.9" y="50.4">SS54_C123946</text>
<text x="196.9" y="53.3">10uf</text>
<text x="196.9" y="50.8">C18</text>
<text x="34.9" y="56.6" transform="rotate(-90 34.9 56.6)">J4</text>
<text x="54.7" y="59.5">R25</text>
<text x="54.7" y="56.7">R24</text>
<text x="59" y="59.5">22R</text>
<text x="59" y="56.7">22R</text>
<text x="79.3" y="54.2">R11</text>
<text x="79.3" y="59.5">R13</text>
<text x="79.3" y="57">R12</text>
<text x="83.4" y="54.2">22R</text>
<text x="83.4" y="59.5">22R</text>
<text x="83.4" y="57">22R</text>
<text x="106" y="55.5" transform="rotate(-90 106 55.5)">J2</text>
<text x="248.9" y="58">2462</text>
<text x="249" y="55.5">UBT2</text>
<text x="324.1" y="59.3">D1</text>
<text x="37.7" y="64.4" transform="rotate(-90 37.7 64.4)">Conn_01x15_Socket</text>
<text x="54.7" y="62.3">R26</text>
<text x="59" y="62.3">22R</text>
<text x="79.3" y="62.1">R14</text>
<text x="83.4" y="62.1">22R</text>
<text x="108.1" y="63.7" transform="rotate(-90 108.1 63.7)">Conn_01x15_Socket</text>
<text x="191" y="65.6">GND</text>
<text x="246.9" y="63.1">+</text>
<text x="254.6" y="65.6">3</text>
<text x="254.6" y="63.1">4</text>
<text x="309.9" y="63.1">330R</text>
<text x="310.5" y="60.6">R15</text>
<text x="323.6" y="61.8">LED</text>
<text x="46.6" y="73">+3.3V</text>
<text x="56.4" y="74.8">GND</text>
<text x="81.8" y="74.8">GND</text>
<text x="90.4" y="73">+Vin</text>
<text x="239.3" y="73.3">GND</text>
<text x="332" y="74.5">GND</text>
<text x="232" y="88.5">+Vbat</text>
<text x="309.9" y="89.8">330R</text>
<text x="310.5" y="87.2">R16</text>
<text x="323.6" y="88.5">LED</text>
<text x="324.1" y="86">D2</text>
<text x="229.1" y="92.3">+6V</text>
<text x="254" y="93.6">S1</text>
<text x="254" y="96.1">OS102011MS2QN1</text>
<text x="332" y="101.2">GND</text>
<text x="42.8" y="140.3">+3.3V</text>
<text x="46.2" y="145.6">+6V</text>
<text x="89.4" y="147.2">GND</text>
<text x="98.7" y="144.1">+3.3V</text>
<text x="178.7" y="145.4">+3.3V</text>
<text x="250.1" y="149.5">C2</text>
<text x="261.2" y="144.1">+3.3V</text>
<text x="270.4" y="149.5">C3</text>
<text x="152.6" y="155.5">4K7</text>
<text x="159.9" y="155.8">4K7</text>
<text x="249" y="152">100n</text>
<text x="269.3" y="152">100n</text>
<text x="353.9" y="153">+3.3V</text>
<text x="33.1" y="159.1">100n</text>
<text x="33.6" y="156.6">C17</text>
<text x="58.5" y="158.9">100n</text>
<text x="59" y="156.3">C15</text>
<text x="152.6" y="158.1">R27</text>
<text x="159.9" y="158.3">R28</text>
<text x="49.1" y="167.1" transform="rotate(-90 49.1 167.1)">VM</text>
<text x="50.3" y="167.2">OUT1</text>
<text x="96.6" y="166">J3</text>
<text x="322.6" y="166.7">R6</text>
<text x="41.1" y="172.3">~{SLEEP}</text>
<text x="46.6" y="168.2" transform="rotate(-90 46.6 168.2)">VCC</text>
<text x="64.8" y="173.6">C8</text>
<text x="88.3" y="168.5">Conn_01x06_Socket</text>
<text x="249.4" y="172.3">SDO/SA0</text>
<text x="262.5" y="172.6" transform="rotate(-90 262.5 172.6)">VDDIO</text>
<text x="265" y="170.7" transform="rotate(-90 265 170.7)">VDD</text>
<text x="269.5" y="172.3">INT1</text>
<text x="322.6" y="169.3">10k</text>
<text x="347.2" y="173.6">~{CS}</text>
<text x="357.7" y="171.7" transform="rotate(-90 357.7 171.7)">Vdd</text>
<text x="361.4" y="173.6">DRDY</text>
<text x="378.5" y="168.5">C5</text>
<text x="378.5" y="171">100n</text>
<text x="389.9" y="168.5">C4</text>
<text x="389.9" y="171">100n</text>
<text x="41.1" y="177.4">IN2</text>
<text x="41.1" y="174.9">IN1</text>
<text x="64.8" y="176.1">3.3n</text>
<text x="157.1" y="177.1">+3.3V</text>
<text x="167.1" y="179.9">10k</text>
<text x="167.6" y="177.4">R5</text>
<text x="249.4" y="174.9">SDX</text>
<text x="249.4" y="177.4">SCX</text>
<text x="269.5" y="174.9">INT2</text>
<text x="347.2" y="176.1">SCL/SPC</text>
<text x="347.2" y="178.7">SDA/SDI/SDO</text>
<text x="360.3" y="174.6" transform="rotate(-90 360.3 174.6)">Vdd_IO</text>
<text x="363.4" y="176.1">INT</text>
<text x="49.1" y="183.6" transform="rotate(-90 49.1 183.6)">GND</text>
<text x="50.3" y="182.5">OUT2</text>
<text x="233.3" y="183.5">+3.3V</text>
<text x="249.4" y="185">SCL</text>
<text x="249.4" y="182.5">SDA</text>
<text x="347.2" y="181.2">SDO/SA1</text>
<text x="363.8" y="181.2">C1</text>
<text x="375.9" y="185">C1</text>
<text x="50.5" y="187.6">U10</text>
<text x="50.5" y="190.1">DRV8837</text>
<text x="249.4" y="187.6">CS</text>
<text x="262.5" y="191.3" transform="rotate(-90 262.5 191.3)">GND</text>
<text x="357.7" y="187.5" transform="rotate(-90 357.7 187.5)">GND</text>
<text x="359.1" y="191.4">U6</text>
<text x="375.9" y="187.6">100n</text>
<text x="46.2" y="198">GND</text>
<text x="263.8" y="195.2">U5</text>
<text x="263.8" y="197.7">LSM6DS3</text>
<text x="359.1" y="193.9">LIS3MDL</text>
<text x="354.8" y="200.5">GND</text>
<text x="42.8" y="207.6">+3.3V</text>
<text x="259.6" y="204.3">GND</text>
<text x="46.2" y="213">+6V</text>
<text x="89.4" y="214.5">GND</text>
<text x="98.7" y="211.4">+3.3V</text>
<text x="34.3" y="226.2">100n</text>
<text x="34.9" y="223.6">C16</text>
<text x="60" y="225.9">100n</text>
<text x="60.5" y="223.4">C14</text>
<text x="96.6" y="233.3">J1</text>
<text x="41.1" y="239.6">~{SLEEP}</text>
<text x="46.6" y="235.5" transform="rotate(-90 46.6 235.5)">VCC</text>
<text x="49.1" y="234.4" transform="rotate(-90 49.1 234.4)">VM</text>
<text x="50.3" y="234.5">OUT1</text>
<text x="88.3" y="235.8">Conn_01x06_Socket</text>
<text x="41.1" y="244.7">IN2</text>
<text x="41.1" y="242.2">IN1</text>
<text x="64.8" y="240.9">C10</text>
<text x="64.8" y="243.4">3.3n</text>
<text x="49.1" y="251" transform="rotate(-90 49.1 251)">GND</text>
<text x="50.3" y="249.8">OUT2</text>
<text x="50.5" y="254.9">U9</text>
<text x="50.5" y="257.4">DRV8837</text>
<text x="46.2" y="265.3">GND</text>
</g>
<g font-size="1.8" fill="#a90000">
<text x="41.8" y="36.6">1</text>
<text x="41.8" y="39.1">2</text>
<text x="41.8" y="41.7">3</text>
<text x="99" y="36.6">1</text>
<text x="99" y="39.1">2</text>
<text x="99" y="41.7">3</text>
<text x="243.1" y="41.7">1</text>
<text x="258.4" y="41.7">4</text>
<text x="41.8" y="44.2">4</text>
<text x="41.8" y="46.7">5</text>
<text x="99" y="44.2">4</text>
<text x="99" y="46.7">5</text>
<text x="243.1" y="44.2">2</text>
<text x="258.4" y="44.2">3</text>
<text x="41.8" y="49.3">6</text>
<text x="41.8" y="51.8">7</text>
<text x="99" y="49.3">6</text>
<text x="99" y="51.8">7</text>
<text x="41.2" y="59.4">10</text>
<text x="41.8" y="54.4">8</text>
<text x="41.8" y="56.9">9</text>
<text x="98.4" y="59.4">10</text>
<text x="99" y="54.4">8</text>
<text x="99" y="56.9">9</text>
<text x="41.2" y="62">11</text>
<text x="41.2" y="64.5">12</text>
<text x="98.4" y="62">11</text>
<text x="98.4" y="64.5">12</text>
<text x="243.1" y="62">1</text>
<text x="243.1" y="64.5">2</text>
<text x="258.4" y="64.5">3</text>
<text x="258.4" y="62">4</text>
<text x="41.2" y="67.1">13</text>
<text x="41.2" y="69.6">14</text>
<text x="98.4" y="67.1">13</text>
<text x="98.4" y="69.6">14</text>
<text x="41.2" y="72.1">15</text>
<text x="98.4" y="72.1">15</text>
<text x="91.2" y="160.1" transform="rotate(-90 91.2 160.1)">6</text>
<text x="93.7" y="160.1" transform="rotate(-90 93.7 160.1)">5</text>
<text x="96.3" y="160.1" transform="rotate(-90 96.3 160.1)">4</text>
<text x="98.8" y="160.1" transform="rotate(-90 98.8 160.1)">3</text>
<text x="101.3" y="160.1" transform="rotate(-90 101.3 160.1)">2</text>
<text x="103.9" y="160.1" transform="rotate(-90 103.9 160.1)">1</text>
<text x="45.5" y="163.3" transform="rotate(-90 45.5 163.3)">8</text>
<text x="48" y="163.3" transform="rotate(-90 48 163.3)">1</text>
<text x="56.4" y="166.1">2</text>
<text x="261.4" y="165.8" transform="rotate(-90 261.4 165.8)">5</text>
<text x="263.9" y="165.8" transform="rotate(-90 263.9 165.8)">8</text>
<text x="356.6" y="167.1" transform="rotate(-90 356.6 167.1)">5</text>
<text x="359.2" y="167.1" transform="rotate(-90 359.2 167.1)">6</text>
<text x="38.7" y="173.7">6</text>
<text x="38.7" y="171.2">7</text>
<text x="246.9" y="171.2">1</text>
<text x="246.9" y="173.7">2</text>
<text x="274.9" y="171.2">4</text>
<text x="274.9" y="173.7">9</text>
<text x="344.1" y="172.5">10</text>
<text x="367.6" y="172.5">8</text>
<text x="38.7" y="176.3">5</text>
<text x="246.9" y="176.3">3</text>
<text x="344.1" y="177.5">11</text>
<text x="344.7" y="175">1</text>
<text x="367.6" y="175">7</text>
<text x="56.4" y="181.4">3</text>
<text x="246.3" y="183.9">13</text>
<text x="246.3" y="181.4">14</text>
<text x="344.7" y="180.1">9</text>
<text x="367.6" y="180.1">4</text>
<text x="48" y="186.1" transform="rotate(-90 48 186.1)">4</text>
<text x="246.3" y="186.4">12</text>
<text x="356.6" y="189.9" transform="rotate(-90 356.6 189.9)">3</text>
<text x="261.4" y="193.7" transform="rotate(-90 261.4 193.7)">6</text>
<text x="91.2" y="227.4" transform="rotate(-90 91.2 227.4)">6</text>
<text x="93.7" y="227.4" transform="rotate(-90 93.7 227.4)">5</text>
<text x="96.3" y="227.4" transform="rotate(-90 96.3 227.4)">4</text>
<text x="98.8" y="227.4" transform="rotate(-90 98.8 227.4)">3</text>
<text x="101.3" y="227.4" transform="rotate(-90 101.3 227.4)">2</text>
<text x="103.9" y="227.4" transform="rotate(-90 103.9 227.4)">1</text>
<text x="45.5" y="230.6" transform="rotate(-90 45.5 230.6)">8</text>
<text x="48" y="230.6" transform="rotate(-90 48 230.6)">1</text>
<text x="56.4" y="233.4">2</text>
<text x="38.7" y="238.5">7</text>
<text x="38.7" y="243.6">5</text>
<text x="38.7" y="241">6</text>
<text x="56.4" y="248.7">3</text>
<text x="48" y="253.4" transform="rotate(-90 48 253.4)">4</text>
</g>
<g font-size="1.8" fill="#0f0f0f">
<text x="63.5" y="39">D22</text>
<text x="63.5" y="36.5">D23</text>
<text x="63.5" y="46.6">D21</text>
<text x="63.5" y="49.2">D19</text>
<text x="63.5" y="51.7">D18</text>
<text x="73.7" y="49.2">D32</text>
<text x="73.7" y="51.7">D33</text>
<text x="243.8" y="50.5">Connexion_bat</text>
<text x="63.5" y="56.8">TX2</text>
<text x="63.5" y="59.3">RX2</text>
<text x="73.7" y="59.3">D27</text>
<text x="73.7" y="56.8">D26</text>
<text x="73.7" y="54.3">D25</text>
<text x="63.5" y="61.9">D4</text>
<text x="73.7" y="61.9">D14</text>
<text x="302.3" y="65.7">D25</text>
<text x="303.5" y="92.4">D26</text>
<text x="91.1" y="154.9" transform="rotate(-90 91.1 154.9)">Mot1-</text>
<text x="96.2" y="154.9" transform="rotate(-90 96.2 154.9)">D33</text>
<text x="98.7" y="154.9" transform="rotate(-90 98.7 154.9)">D32</text>
<text x="103.8" y="154.9" transform="rotate(-90 103.8 154.9)">Mot1+</text>
<text x="179" y="159.7">D22</text>
<text x="62.2" y="166">Mot1+</text>
<text x="179" y="163.5">D21</text>
<text x="30.5" y="171.1">D23</text>
<text x="30.5" y="173.6">D17</text>
<text x="234.9" y="171.1">SDO/SA1</text>
<text x="30.5" y="176.2">D16</text>
<text x="332.7" y="180">SDO/SA1</text>
<text x="337.8" y="174.9">D22</text>
<text x="337.8" y="177.5">D21</text>
<text x="62.2" y="181.3">Mot1-</text>
<text x="176.5" y="182.5">SDO/SA1</text>
<text x="240" y="183.8">D22</text>
<text x="240" y="181.3">D21</text>
<text x="91.1" y="222.2" transform="rotate(-90 91.1 222.2)">Mot2-</text>
<text x="96.2" y="222.2" transform="rotate(-90 96.2 222.2)">D14</text>
<text x="98.7" y="222.2" transform="rotate(-90 98.7 222.2)">D27</text>
<text x="103.8" y="222.2" transform="rotate(-90 103.8 222.2)">Mot2+</text>
<text x="62.2" y="233.3">Mot2+</text>
<text x="30.5" y="238.4">D4</text>
<text x="30.5" y="241">D19</text>
<text x="30.5" y="243.5">D18</text>
<text x="62.2" y="248.6">Mot2-</text>
</g>
<g font-size="1.4" fill="#a90000">
<text x="245.8" y="91.2">1</text>
<text x="245.8" y="93.7">2</text>
<text x="245.8" y="96.3">3</text>
</g>
<g font-size="1.4" fill="#006464">
<text x="248.7" y="92.2">1</text>
<text x="248.7" y="94.7">2</text>
<text x="248.7" y="97.3">3</text>
</g>
</svg>
